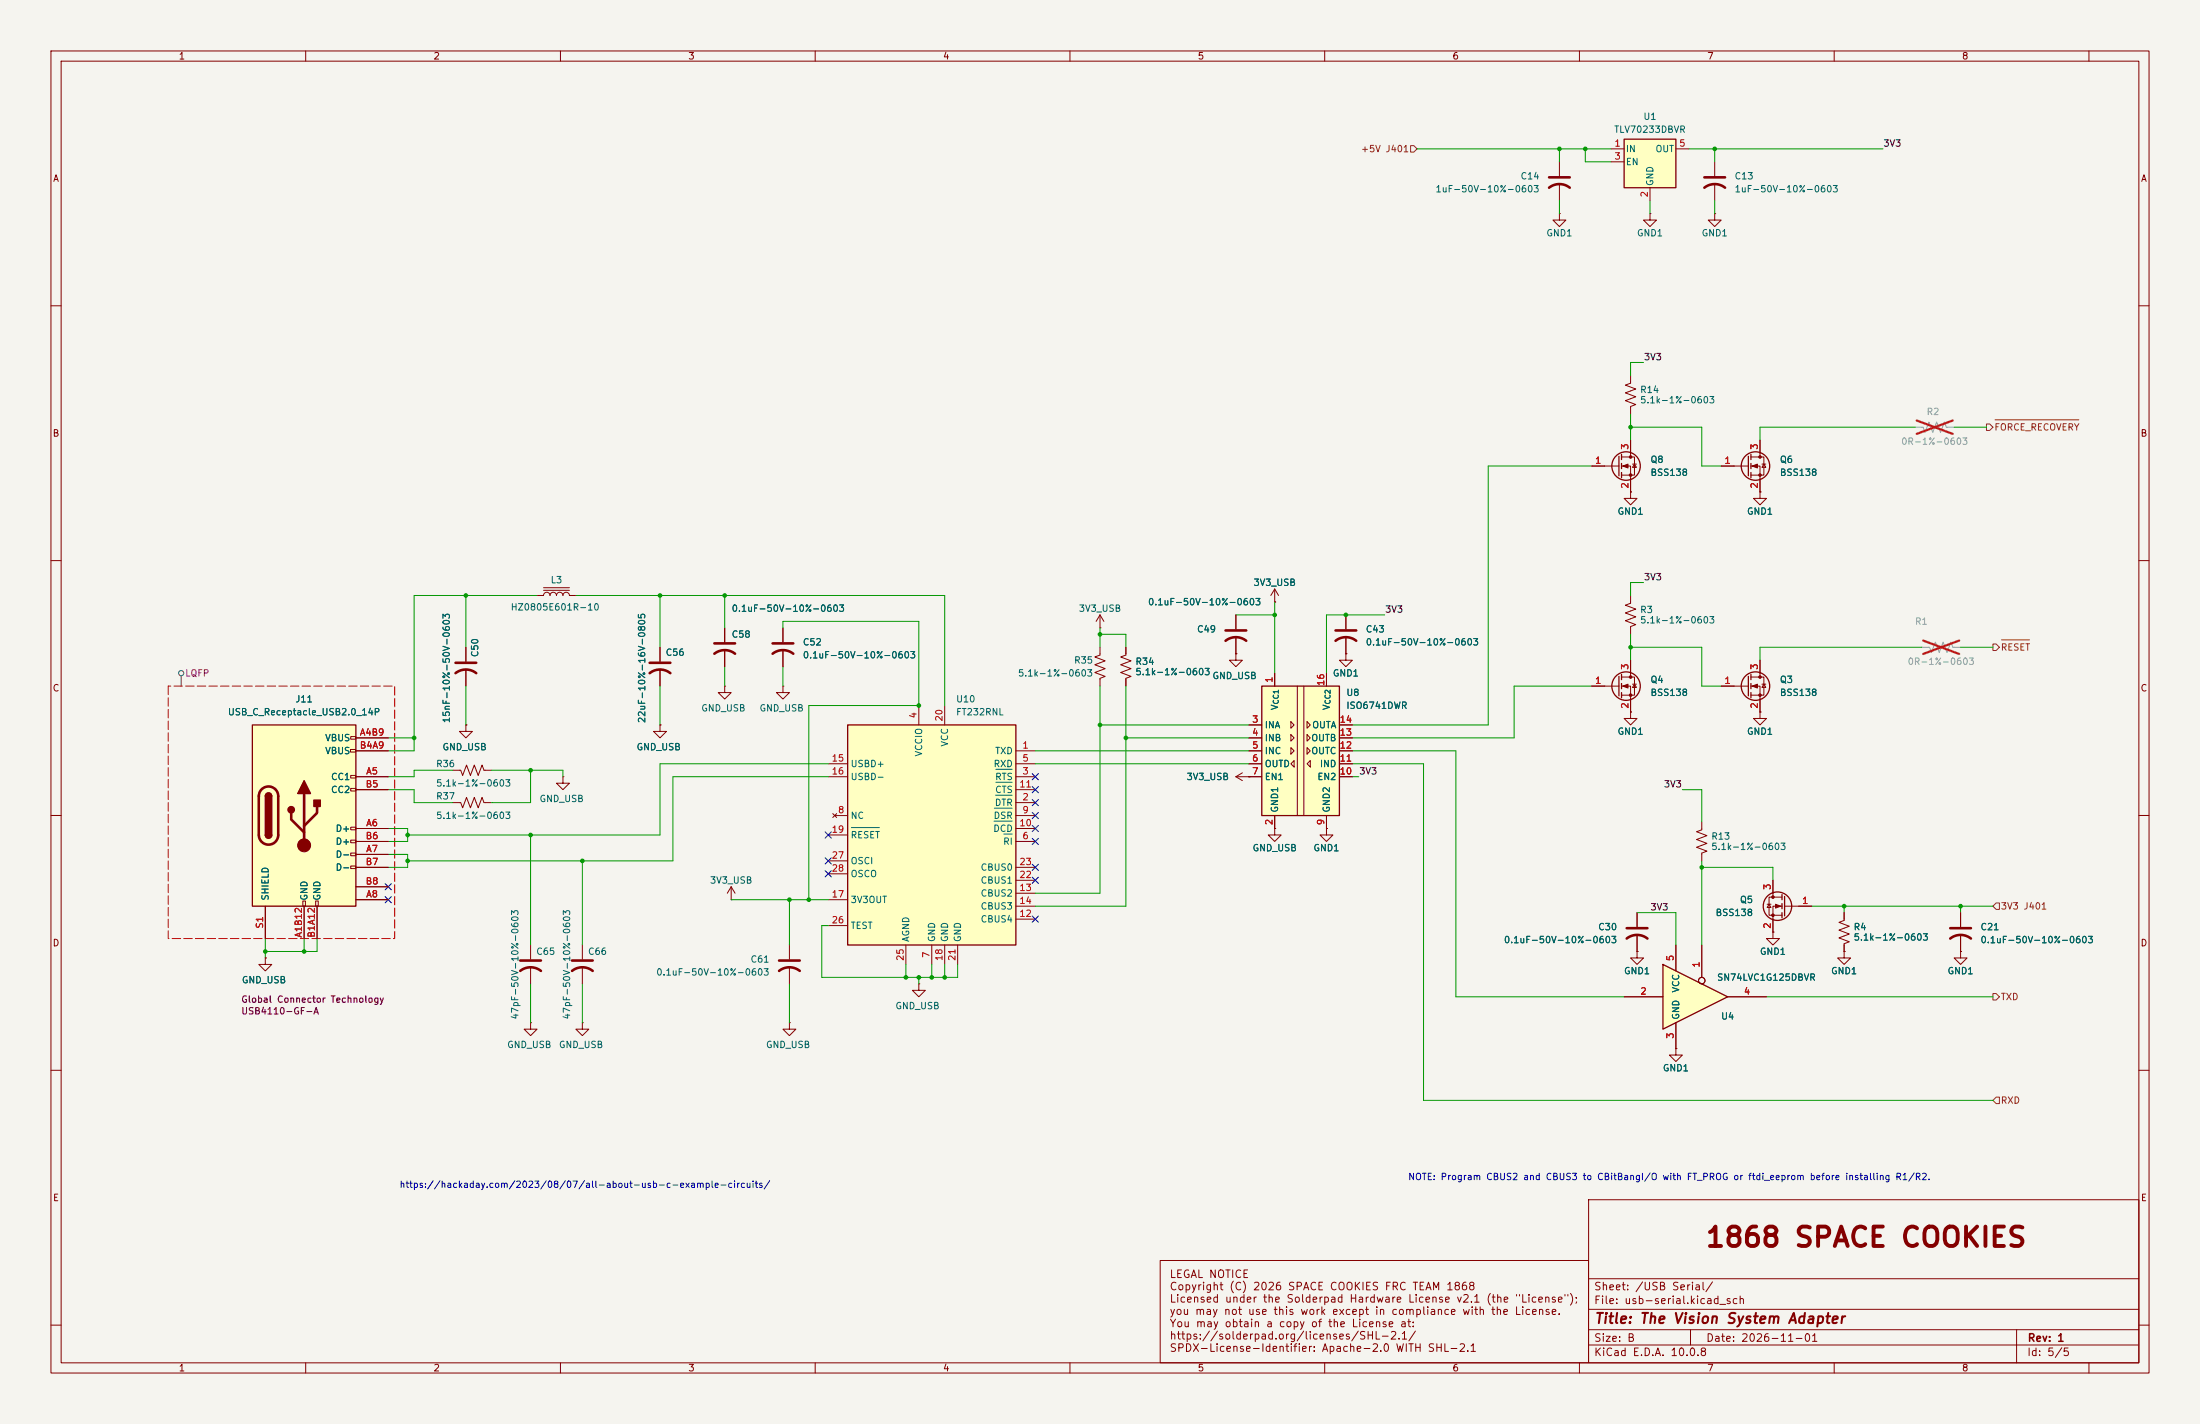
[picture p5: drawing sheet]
<svg xmlns="http://www.w3.org/2000/svg" width="432mm" height="279mm" viewBox="0 0 432 279" stroke-linecap="round" stroke-linejoin="round" font-family="sans-serif">
<path d="M0 0h431.8v279.4h-431.8z" fill="#f5f4ef" stroke="#f5f4ef" stroke-width=".2"/>
<g fill="none" stroke="#840000" stroke-width=".2">
<path d="M10 10h411.8v259.4h-411.8zM12 12h407.8v255.4h-407.8zM60 10v2M110 10v2M160 10v2M210 10v2M260 10v2M310 10v2M360 10v2M410 10v2M10 60h2M419.8 60h2"/>
<path d="M10 110h2M419.8 110h2M91.4 127v2.8M91.4 131.3v3.3M215.9 123.2h.1M215.9 127v1.5l-1 .4 2 .8-2 .7 2 .8-2 .8 2 .7-1 .4v1.5M215.9 120.7l-.8 1.2M215.9 120.7l.8 1.2M215.9 120.7v2.5M10 160h2M88.9 151.1h1.5l.4 1 .8-2 .7 2 .8-2 .8 2 .7-2 .4 1h1.5M91.4 142.2v1.3h1.3l-1.3 1.3-1.2-1.3h1.2"/>
<path d="M91.4 142.2h.1M419.8 160h2M250.2 162.6v1.2h1.3l-1.3 1.3-1.3-1.3h1.3M250.2 162.6h.1M260.3 162.6v1.2h-1.2l1.2 1.3 1.3-1.3h-1.3M260.3 162.6h.1M10 210h2M419.8 210h2M311.8 235.4h108v32h-108zM10 260h2M227.7 247.3h84.1v20.1h-84.1zM311.8 256.9h108"/>
<path d="M311.8 250.9h108M419.8 260h2M60 267.4v2M110 267.4v2M160 267.4v2M210 267.4v2M260 267.4v2M310 267.4v2M311.8 263.9h108M311.8 260.9h108M331.8 260.9v3M360 267.4v2"/>
<path d="M395.8 260.9v6.5M410 267.4v2"/>
</g>
<path d="M89.4 132.1a3.3 3.3 0 0 1 4.1 0M89.4 130h4.1" fill="none" stroke="#840000" stroke-width=".51"/>
<path d="M247.6 134.6h15.3v25.4h-15.3z" fill="#ffffc2"/>
<path d="M247.6 134.6h15.3v25.4h-15.3z" fill="none" stroke="#840000" stroke-width=".25"/>
<g fill="none" stroke="#840000" stroke-width=".2">
<path d="M129.5 127v2.8M129.5 131.3v3.3M221 127v1.5l-1 .4 2 .8-2 .7 2 .8-2 .8 2 .7-1 .4v1.5M250.2 132.1v2.5M254.6 134.6v25.4M255.9 134.6v25.4M260.3 132.1v2.5M264.2 128.3v1.2h-1.3l1.3 1.3 1.2-1.3h-1.2M264.2 128.3h.1M264.2 120.7v2.7M264.2 125v3.3M129.5 142.2v1.3h1.3l-1.3 1.3-1.2-1.3h1.2"/>
<path d="M129.5 142.2h.1M245.1 142.2h2.5M245.1 144.8h2.5M245.1 147.3h2.5M245.1 149.9h2.5M245.1 152.4h2.5M253.4 141.6l.6 .6-.6 .7zM253.4 144.1l.6 .7-.6 .6zM253.4 146.7l.6 .6-.6 .7zM253.4 149.9l.6-.7v1.3zM256.5 141.6l.7 .6-.7 .7zM256.5 144.1l.7 .7-.7 .6z"/>
<path d="M256.5 146.7l.7 .6-.7 .7zM256.5 149.9l.7-.7v1.3zM262.9 142.2h2.5M262.9 144.8h2.5M262.9 147.3h2.5M262.9 149.9h2.5M262.9 152.4h2.5M250.2 160v2.6M260.3 160v2.6M361.9 179.1v1.5l-1 .4 2.1 .7-2.1 .8 2.1 .8-2.1 .7 2.1 .8-1.1 .4v1.5M384.8 179.1v2.8M52.1 188v1.2h1.2l-1.2 1.3-1.3-1.3h1.3"/>
<path d="M52.1 188h.1M180.3 193v1.3h1.3l-1.3 1.3-1.2-1.3h1.2M180.3 193h.1M384.8 183.4v3.3"/>
</g>
<path d="M127.5 132.1a3.3 3.3 0 0 1 4.1 0M127.5 130h4.1M262.1 125.7a3.3 3.3 0 0 1 4.1 0M262.1 123.7h4.1M382.8 184.2a3.3 3.3 0 0 1 4 0M382.8 182.1h4" fill="none" stroke="#840000" stroke-width=".51"/>
<path d="M49.5 142.2h20.3v35.6h-20.3z" fill="#ffffc2"/>
<g fill="none" stroke="#840000" stroke-width=".2">
<path d="M306.1 31.8v2.7M306.1 36.1v3.3M336.5 31.8v2.7M336.5 36.1v3.3M306.1 41.9v1.3h-1.3l1.3 1.3 1.2-1.3h-1.2M306.1 41.9h.1M323.8 41.9v1.3h-1.2l1.2 1.3 1.3-1.3h-1.3M323.8 41.9h.1M336.5 41.9v1.3h-1.2l1.2 1.3 1.3-1.3h-1.3M336.5 41.9h.1M320 73.7v1.5l-1 .4 2.1 .7-2.1 .8 2.1 .8-2.1 .7 2.1 .8-1.1 .4v1.5M320 96.5v1.3h1.3l-1.3 1.3-1.2-1.3h1.2"/>
<path d="M320 96.5h.1M142.2 134.6v1.3h1.3l-1.3 1.3-1.2-1.3h1.2M142.2 134.6h.1M142.2 123.2v2.8M142.2 127.5v3.3M153.7 134.6v1.3h1.2l-1.2 1.3-1.3-1.3h1.3M153.7 134.6h.1M153.7 123.2v2.8M153.7 127.5v3.3M345.4 139.7v1.3h1.3l-1.3 1.2-1.2-1.2h1.2M345.4 139.7h.1M68.8 147.1h1v.5h-1z"/>
<path d="M68.8 144.5h1v.5h-1zM68.8 154.7h1v.5h-1zM68.8 152.1h1v.6h-1zM69.8 144.8h6.4M69.8 152.4h6.4M69.8 147.3h6.4M69.8 154.9h6.4M242.6 152.4h2.5M242.6 152.4l1.2 .8M243.8 151.6l-1.2 .8M245.1 152.4h.1M52.1 177.8v6.4"/>
<path d="M59.4 176.8h.5v1h-.5zM59.7 177.8v6.4M62 176.8h.5v1h-.5zM62.2 177.8v6.4M68.8 167.4h1v.5h-1zM68.8 169.9h1v.5h-1zM68.8 162.3h1v.5h-1zM68.8 164.8h1v.6h-1zM69.8 162.6h6.4M69.8 167.6h6.4M69.8 176.5h6.4M69.8 165.1h6.4"/>
<path d="M69.8 170.2h6.4M69.8 174h6.4M143.5 176.5h.1M143.5 174l-.8 1.3M143.5 174l.8 1.3M143.5 174v2.5"/>
</g>
<path d="M49.5 142.2h20.3v35.6h-20.3zM52.1 156.2a.63 .63 0 0 1 .6-.6 .63 .63 0 0 1 .6 .6M52.1 163.8a.64 .64 0 0 0 .6 .7 .64 .64 0 0 0 .6-.7" fill="none" stroke="#840000" stroke-width=".25"/>
<path d="M304 36.8a3.3 3.3 0 0 1 4.1 0M304 34.8h4.1M334.5 36.8a3.3 3.3 0 0 1 4.1 0M334.5 34.8h4.1M140.2 128.3a3.3 3.3 0 0 1 4.1 0M140.2 126.2h4.1M151.6 128.3a3.3 3.3 0 0 1 4.1 0M151.6 126.2h4.1M51.4 154.9a1.9 1.9 0 0 1 2-.4 1.9 1.9 0 0 1 1.2 1.7v7.6a1.91 1.91 0 0 1-1.9 1.9 1.91 1.91 0 0 1-1.9-1.9v-7.7l.2-.7zM57.1 159.5v1.3l2.6 2.5M59.7 155.7v10.2M62.2 158.2v1.3l-2.5 2.6" fill="none" stroke="#840000" stroke-width=".51"/>
<g fill="#840000" stroke="#840000" stroke-width=".25">
<path d="M52.1 156.2h1.2v7.6h-1.2z"/>
<path d="M52.3 155.8a.64 .64 0 0 1 .6-.2 .64 .64 0 0 1 .4 .6h-1.2z"/>
<path d="M52.1 163.8l1.2 .1a.63 .63 0 0 1-.6 .6 .63 .63 0 0 1-.6-.7z"/>
<path d="M59.7 153.2l1.3 2.5h-2.6z"/>
<path d="M61.6 157h1.3v1.2h-1.3z"/>
<circle cx="57.1" cy="158.9" r=".63"/>
</g>
<circle cx="59.7" cy="165.9" r="1.27" fill="#840000" stroke="#840000" stroke-width=".2"/>
<path d="M318.8 27.3h10.1v9.5h-10.1z" fill="#ffffc2"/>
<path d="M318.8 27.3h10.1v9.5h-10.1z" fill="none" stroke="#840000" stroke-width=".25"/>
<g fill="none" stroke="#840000" stroke-width=".2">
<path d="M316.2 29.2h2.6M316.2 31.8h2.6M323.8 36.8v2.6M328.9 29.2h2.6M105.4 116.8h1.3a.63 .63 0 0 1 .6-.6 .63 .63 0 0 1 .6 .6h.1a.63 .63 0 0 1 .6-.6 .63 .63 0 0 1 .6 .6 .63 .63 0 0 1 .7-.6 .63 .63 0 0 1 .6 .6 .63 .63 0 0 1 .6-.6 .63 .63 0 0 1 .7 .6h1.2M106.7 115.8h5.1M106.7 115.3h5.1M250.2 118.1h.1M250.2 115.6l-.8 1.2M250.2 115.6l.8 1.2M250.2 115.6v2.5M242.6 128.3v1.2h1.2l-1.2 1.3-1.3-1.3h1.3"/>
<path d="M242.6 128.3h.1M242.6 120.7v2.7M242.6 125v3.3"/>
</g>
<path d="M240.5 125.7a3.3 3.3 0 0 1 4.1 0M240.5 123.7h4.1" fill="none" stroke="#840000" stroke-width=".51"/>
<path d="M166.4 142.2h33v43.2h-33z" fill="#ffffc2"/>
<g fill="none" stroke="#840000" stroke-width=".25">
<path d="M317.8 89.5v3.8M318.3 89.2v1M318.3 90.9v1M318.3 92.7v1M343.2 89.5v3.8M343.7 89.2v1M343.7 90.9v1M343.7 92.7v1M317.8 132.7v3.8M318.3 132.3v1.1M318.3 134.1v1M318.3 135.9v1"/>
<path d="M343.2 132.7v3.8M343.7 132.3v1.1M343.7 134.1v1M343.7 135.9v1M166.4 142.2h33v43.2h-33zM349.8 175.5v1M349.8 177.3v1M349.8 179.1v1M350.3 175.9v3.8"/>
<circle cx="319.2" cy="91.4" r="2.79"/>
<circle cx="344.6" cy="91.4" r="2.79"/>
<circle cx="319.2" cy="134.6" r="2.79"/>
<circle cx="344.6" cy="134.6" r="2.79"/>
<circle cx="348.9" cy="177.8" r="2.79"/>
</g>
<g fill="none" stroke="#840000" stroke-width=".2">
<path d="M312.4 91.4h5.4M318.3 89.7h2.5v3.5h-2.5M318.3 91.4h1.7v5.1M320 86.4v3.3M320.4 91.1h.8M320.8 91.1l.4 .6h-.8zM337.8 91.4h5.4M343.7 89.7h2.5v3.5h-2.5M343.7 91.4h1.7v5.1M345.4 96.5v1.3h1.3l-1.3 1.3-1.2-1.3h1.2M345.4 96.5h.1M345.4 86.4v3.3"/>
<path d="M345.8 91.1h.8M346.2 91.1l.4 .6h-.8zM320 116.8v1.6l-1 .3 2.1 .8-2.1 .8 2.1 .7-2.1 .8 2.1 .8-1.1 .3v1.6M180.3 138.4v3.8M185.4 138.4v3.8M312.4 134.6h5.4M318.3 132.8h2.5v3.6h-2.5M318.3 134.6h1.7v5.1M320 139.7v1.3h1.3l-1.3 1.2-1.2-1.2h1.2M320 139.7h.1M320 129.5v3.3M320.4 134.2h.8"/>
<path d="M320.8 134.2l.4 .7h-.8zM337.8 134.6h5.4M343.7 132.8h2.5v3.6h-2.5M343.7 134.6h1.7v5.1M345.4 129.5v3.3M345.8 134.2h.8M346.2 134.2l.4 .7h-.8zM88.9 157.5h1.5l.4 1 .8-2 .7 2 .8-2 .8 2 .7-2 .4 1h1.5M110.5 152.4v1.3h1.3l-1.3 1.2-1.3-1.2h1.3M110.5 152.4h.1M162.6 152.4h3.8M162.6 149.9h3.8"/>
<path d="M163.4 159.6l.8 .8M164.2 159.6l-.8 .8M199.4 147.3h3.8M199.4 157.5h3.8M199.4 152.4h3.8M199.4 149.9h3.8M199.4 154.9h3.8M162.6 176.5h3.8M162.6 163.8h3.8M162.6 168.9h3.8M162.6 171.5h3.8M163.8 160h2.6"/>
<path d="M199.4 160h3.8M199.4 165.1h3.8M199.4 162.6h3.8M199.4 175.3h3.8M199.4 177.8h3.8M199.4 172.7h3.8M199.4 170.2h3.8M321.3 179.1v2.8M334 161.3v1.5l-1 .4 2 .8-2 .7 2 .8-2 .7 2 .8-1 .4v1.5M346.8 177.4h.8M347.2 177.4l.4 .7h-.8zM348 172.7v3.3"/>
<path d="M349.8 176h-2.6v3.6h2.6M349.8 177.8h-1.8v5.1M350.3 177.8h5.3M104.1 185.4v2.8M104.1 189.7v3.3M114.3 185.4v2.8M114.3 189.7v3.3M154.9 185.4v2.8M154.9 189.7v3.3M162.6 181.6h3.8M177.8 185.4v3.8M182.9 185.4v3.8"/>
<path d="M185.4 185.4v3.8M188 185.4v3.8M199.4 180.3h3.8M321.3 186.7v1.3h1.3l-1.3 1.2-1.3-1.2h1.3M321.3 186.7h.1M321.3 183.4v3.3M348 182.9v1.3h1.2l-1.2 1.2-1.3-1.2h1.3M348 182.9h.1M104.1 200.7v1.2h1.3l-1.3 1.3-1.2-1.3h1.2M104.1 200.7h.1M114.3 200.7v1.2h1.3l-1.3 1.3-1.3-1.3h1.3M114.3 200.7h.1"/>
<path d="M154.9 200.7v1.2h1.3l-1.3 1.3-1.2-1.3h1.2M154.9 200.7h.1M328.9 205.7v1.3h1.3l-1.3 1.3-1.2-1.3h1.2M328.9 205.7h.1"/>
</g>
<path d="M195.2 158.6h3.5M195.4 156h3.3M195.5 151h3.2M195.5 153.5h3.2M167.1 162.4h5.5M195.1 161.1h3.6M197 163.7h1.7" fill="none" stroke="#006464" stroke-width=".2"/>
<g fill="#840000" stroke="#840000" stroke-width=".2">
<path d="M343.9 134.6l1-.4v.8z"/>
<path d="M343.9 91.4l1-.3v.7z"/>
<path d="M348.5 177.4l1 .4-1 .4z"/>
<path d="M318.5 91.4l1-.3v.7z"/>
<path d="M318.5 134.6l1-.4v.8z"/>
<circle cx="345.4" cy="132.8" r=".25"/>
<circle cx="345.4" cy="136.4" r=".25"/>
<circle cx="345.4" cy="89.7" r=".25"/>
<circle cx="345.4" cy="93.2" r=".25"/>
<circle cx="348" cy="176" r=".25"/>
<circle cx="348" cy="179.6" r=".25"/>
<circle cx="320" cy="89.7" r=".25"/>
<circle cx="320" cy="93.2" r=".25"/>
<circle cx="320" cy="132.8" r=".25"/>
<circle cx="320" cy="136.4" r=".25"/>
</g>
<path d="M102.1 190.5a3.3 3.3 0 0 1 4.1 0M102.1 188.5h4.1M112.3 190.5a3.3 3.3 0 0 1 4 0M112.3 188.5h4M152.9 190.5a3.3 3.3 0 0 1 4.1 0M152.9 188.5h4.1M319.3 184.2a3.3 3.3 0 0 1 4 0M319.3 182.1h4" fill="none" stroke="#840000" stroke-width=".51"/>
<path d="M375.9 83.8h1.5l.4 1 .8-2 .7 2 .8-2 .8 2 .7-2 .4 1h1.5M377.2 127h1.5l.4 1 .8-2 .7 2 .8-2 .7 2 .8-2 .4 1h1.5" fill="none" stroke="#9c9b98" stroke-width=".2"/>
<path d="M376.2 82.5l7.1 2.6M383.3 82.5l-7.1 2.6M377.5 125.7l7 2.6M384.5 125.7l-7 2.6" fill="none" stroke="#e12e31" stroke-width=".46"/>
<path d="M326.4 189.2l12.7 6.4-12.7 6.3z" fill="#ffffc2"/>
<path d="M326.4 189.2l12.7 6.4-12.7 6.3z" fill="none" stroke="#840000" stroke-width=".25"/>
<g fill="none" stroke="#840000" stroke-width=".2">
<path d="M312.4 91.4h2.6M320 96.5h.1M320 86.4v2.5M320 94v2.5M337.8 91.4h2.6M345.4 96.5h.1M345.4 86.4v2.5M345.4 94v2.5M250.2 118.1h.1M91.4 127v2.8M91.4 131.3v3.3M129.5 127v2.8"/>
<path d="M129.5 131.3v3.3M142.2 123.2v2.8M142.2 127.5v3.3M153.7 123.2v2.8M153.7 127.5v3.3M221 127v1.3M221 133.4v1.2M242.6 128.3h.1M242.6 120.7v2.7M242.6 125v3.3M250.2 132.1v2.5M260.3 132.1v2.5"/>
<path d="M264.2 128.3h.1M264.2 120.7v2.7M264.2 125v3.3M312.4 134.6h2.6M320 139.7h.1M320 129.5v2.6M320 137.2v2.5M337.8 134.6h2.6M345.4 139.7h.1M345.4 129.5v2.6M345.4 137.2v2.5M69.8 144.8h6.4"/>
<path d="M69.8 152.4h6.4M69.8 147.3h6.4M69.8 154.9h6.4M91.4 142.2h.1M129.5 142.2h.1M245.1 152.4h.1M245.1 144.8h2.5M245.1 152.4h2.5M245.1 147.3h2.5M245.1 142.2h2.5M245.1 149.9h2.5M262.9 144.8h2.5"/>
<path d="M262.9 152.4h2.5M262.9 147.3h2.5M262.9 142.2h2.5M262.9 149.9h2.5M52.1 177.8v6.4M59.7 177.8v6.4M62.2 177.8v6.4M69.8 162.6h6.4M69.8 167.6h6.4M69.8 176.5h6.4M69.8 165.1h6.4M69.8 170.2h6.4"/>
<path d="M69.8 174h6.4M250.2 162.6h.1M250.2 160v2.6M260.3 162.6h.1M260.3 160v2.6M321.3 179.1v2.8M348 172.7v2.6M353.1 177.8h2.5M361.9 179.1v1.2M384.8 179.1v2.8M52.1 188h.1M318.8 195.6h7.6"/>
<path d="M321.3 186.7h.1M321.3 183.4v3.3M328.9 185.4v5.1M334 185.4v6.4M339.1 195.6h7.6M348 182.9h.1M348 180.3v2.6M361.9 186.7v1.3h1.3l-1.3 1.2-1.2-1.2h1.2M361.9 186.7h.1M361.9 185.4v1.3M384.8 186.7v1.3h1.3l-1.3 1.2-1.3-1.2h1.3M384.8 186.7h.1"/>
<path d="M384.8 183.4v3.3M328.9 205.7h.1M328.9 200.7v5"/>
<circle cx="334" cy="192.4" r=".63"/>
</g>
<g fill="none" stroke="#484848" stroke-width=".2">
<path d="M35.6 132.6v2"/>
<circle cx="35.6" cy="132.1" r=".51"/>
</g>
<path d="M33 134.6v49.6h44.5v-49.6h-44.5" fill="none" stroke="#f00" stroke-width=".2" stroke-dasharray="1.7 .6"/>
<path d="M276.9 28.6h.6l.6 .6-.6 .6h-.6zM389.9 83.2h.6l.7 .6-.7 .7h-.6zM391.6 82.4h16.4M391.2 126.4h.6l.6 .6-.6 .6h-.6zM392.8 125.6h5.5M391.8 177.2h.6v1.2h-.6l-.6-.6zM391.2 194.9h.6l.6 .7-.6 .6h-.6zM391.2 215.9l.6-.6h.6v1.2h-.6z" fill="none" stroke="#725600" stroke-width=".2"/>
<g fill="none" stroke="#009600" stroke-width=".2">
<path d="M278.1 29.2h38.1M306.1 29.2v2.6M306.1 39.4v2.5M311.1 29.2v2.6h5.1M323.8 39.4v2.5M331.5 29.2h38.1M336.5 29.2v2.6M336.5 39.4v2.5M322.6 71.1h-2.6v2.6M312.4 91.4h-20.3v50.8h-26.7M320 81.3v5.1M320 83.8h14v7.6h3.8"/>
<path d="M375.9 83.8h-30.5v2.6M383.5 83.8h6.4M91.4 116.8v10.2M105.4 116.8h-24.1v30.5h-5.1M113 116.8h72.4v21.6M129.5 116.8v10.2M142.2 116.8v6.4M250.2 118.1v14M322.6 114.3h-2.6v2.5M91.4 134.6v7.6M129.5 134.6v7.6M142.2 130.8v3.8"/>
<path d="M153.7 123.2v-1.3h26.6v16.5h-21.6v38.1M153.7 130.8v3.8M215.9 124.5h5.1v2.5M215.9 123.2v3.8M215.9 134.6v40.7h-12.7M221 134.6v43.2h-17.8M242.6 120.7h7.6M271.8 120.7h-11.5v11.4M312.4 134.6h-15.2v10.2h-31.8M320 124.5v5M320 127h14v7.6h3.8M377.2 127h-31.8v2.5"/>
<path d="M384.8 127h6.4M76.2 144.8h5.1M76.2 154.9h5.1v2.6h7.6M88.9 151.1h-7.6v1.3h-5.1M96.5 151.1h14v1.3M104.1 151.1v6.4h-7.6M162.6 149.9h-33.1v13.9h-49.5M162.6 152.4h-30.5v16.5h-52.1M203.2 147.3h41.9M203.2 149.9h41.9M215.9 142.2h29.2M221 144.8h24.1"/>
<path d="M265.4 147.3h20.3v48.3h33.1M265.4 149.9h14v66h111.8M265.4 152.4h1.3M330.2 154.9h3.8v6.4M76.2 167.6h3.8v2.6h-3.8M76.2 162.6h3.8v2.5h-3.8M104.1 163.8v21.6M114.3 168.9v16.5M143.5 176.5h19.1M154.9 176.5v8.9M321.3 179.1h7.6v6.3M334 168.9v16.5"/>
<path d="M334 170.2h14v2.5M355.6 177.8h35.6M361.9 177.8v1.3M384.8 177.8v1.3M52.1 184.2v3.8M59.7 184.2v2.5M62.2 184.2v2.5h-10.1M104.1 193v7.7M114.3 193v7.7M154.9 193v7.7M162.6 181.6h-1.3v10.2h26.7v-2.6M177.8 189.2v2.6"/>
<path d="M180.3 191.8v1.2M182.9 189.2v2.6M185.4 189.2v2.6M346.7 195.6h44.5"/>
</g>
<g fill="none" stroke="#000084" stroke-width=".2">
<path d="M202.6 159.4l1.2 1.2M202.6 154.3l1.2 1.2M202.6 151.8l1.2 1.2M202.6 156.9l1.2 1.2M203.8 159.4l-1.2 1.2M203.8 154.3l-1.2 1.2M203.8 151.8l-1.2 1.2M203.8 156.9l-1.2 1.2M75.6 173.4l1.2 1.2M75.6 175.9l1.2 1.2M76.8 173.4l-1.2 1.2M76.8 175.9l-1.2 1.2"/>
<path d="M162 163.2l1.2 1.2M162 168.3l1.2 1.2M162 170.8l1.2 1.3M163.2 163.2l-1.2 1.2M163.2 168.3l-1.2 1.2M163.2 170.8l-1.2 1.3M202.6 162l1.2 1.2M202.6 172.1l1.2 1.2M202.6 179.7l1.2 1.2M202.6 164.5l1.2 1.2M202.6 169.6l1.2 1.2M203.8 162l-1.2 1.2"/>
<path d="M203.8 172.1l-1.2 1.2M203.8 179.7l-1.2 1.2M203.8 164.5l-1.2 1.2M203.8 169.6l-1.2 1.2"/>
</g>
<g fill="#009600">
<circle cx="59.7" cy="186.7" r=".46"/>
<circle cx="52.1" cy="186.7" r=".46"/>
<circle cx="104.1" cy="151.1" r=".46"/>
<circle cx="80" cy="163.8" r=".46"/>
<circle cx="80" cy="168.9" r=".46"/>
<circle cx="104.1" cy="163.8" r=".46"/>
<circle cx="114.3" cy="168.9" r=".46"/>
<circle cx="180.3" cy="191.8" r=".46"/>
<circle cx="182.9" cy="191.8" r=".46"/>
<circle cx="185.4" cy="191.8" r=".46"/>
<circle cx="158.7" cy="176.5" r=".46"/>
<circle cx="142.2" cy="116.8" r=".46"/>
<circle cx="129.5" cy="116.8" r=".46"/>
<circle cx="180.3" cy="138.4" r=".46"/>
<circle cx="177.8" cy="191.8" r=".46"/>
<circle cx="154.9" cy="176.5" r=".46"/>
<circle cx="81.3" cy="144.8" r=".46"/>
<circle cx="91.4" cy="116.8" r=".46"/>
<circle cx="334" cy="170.2" r=".46"/>
<circle cx="361.9" cy="177.8" r=".46"/>
<circle cx="384.8" cy="177.8" r=".46"/>
<circle cx="311.1" cy="29.2" r=".46"/>
<circle cx="306.1" cy="29.2" r=".46"/>
<circle cx="336.5" cy="29.2" r=".46"/>
<circle cx="215.9" cy="142.2" r=".46"/>
<circle cx="221" cy="144.8" r=".46"/>
<circle cx="250.2" cy="120.7" r=".46"/>
<circle cx="215.9" cy="124.5" r=".46"/>
<circle cx="264.2" cy="120.7" r=".46"/>
<circle cx="320" cy="83.8" r=".46"/>
<circle cx="320" cy="127" r=".46"/>
</g>
<text font-size="3.8" fill="#840000" x="334.5" y="245.6">1868 SPACE COOKIES</text>
<text font-size="2" fill="#840000" x="312.8" y="260.2">Title: The Vision System Adapter</text>
<g font-size="1.5" fill="#840000">
<text x="229.4" y="251.1">LEGAL NOTICE</text>
<text x="229.4" y="253.5">Copyright (C) 2026 SPACE COOKIES FRC TEAM 1868</text>
<text x="229.4" y="256">Licensed under the Solderpad Hardware License v2.1 (the &quot;License&quot;);</text>
<text x="312.8" y="256.2">File: usb-serial.kicad_sch</text>
<text x="312.8" y="253.5">Sheet: /USB Serial/</text>
<text x="229.4" y="258.4">you may not use this work except in compliance with the License.</text>
<text x="229.4" y="260.8">You may obtain a copy of the License at:</text>
<text x="229.4" y="263.2">https://solderpad.org/licenses/SHL-2.1/</text>
<text x="312.8" y="263.6">Size: B</text>
<text x="334.8" y="263.6">Date: 2026-11-01</text>
<text x="397.8" y="263.6">Rev: 1</text>
<text x="229.4" y="265.6">SPDX-License-Identifier: Apache-2.0 WITH SHL-2.1</text>
<text x="312.8" y="266.4">KiCad E.D.A. 10.0.8</text>
<text x="397.8" y="266.4">Id: 5/5</text>
</g>
<g font-size="1.3" fill="#840000">
<text x="35" y="12">1</text>
<text x="85" y="12">2</text>
<text x="135" y="12">3</text>
<text x="185" y="12">4</text>
<text x="235" y="12">5</text>
<text x="285" y="12">6</text>
<text x="335" y="12">7</text>
<text x="385" y="12">8</text>
<text x="10.3" y="36">A</text>
<text x="420.1" y="36">A</text>
<text x="10.2" y="86">B</text>
<text x="420" y="86">B</text>
<text x="10.2" y="136">C</text>
<text x="420" y="136">C</text>
<text x="10.2" y="186">D</text>
<text x="420" y="186">D</text>
<text x="10.3" y="236">E</text>
<text x="420.1" y="236">E</text>
<text x="35" y="269.4">1</text>
<text x="85" y="269.4">2</text>
<text x="135" y="269.4">3</text>
<text x="185" y="269.4">4</text>
<text x="235" y="269.4">5</text>
<text x="285" y="269.4">6</text>
<text x="335" y="269.4">7</text>
<text x="385" y="269.4">8</text>
</g>
<g font-size="1.3" fill="#006464">
<text x="322.5" y="23.8">U1</text>
<text x="316.7" y="26.4">TLV70233DBVR</text>
<text x="298.3" y="35.5">C14</text>
<text x="319" y="30.2">IN</text>
<text x="319" y="32.7">EN</text>
<text x="324.8" y="30.2">OUT</text>
<text x="340.3" y="35.5">C13</text>
<text x="281.6" y="38">1uF-50V-10%-0603</text>
<text x="324.8" y="36.6" transform="rotate(-90 324.8 36.6)">GND</text>
<text x="340.3" y="38">1uF-50V-10%-0603</text>
<text x="303.4" y="46.7">GND1</text>
<text x="321.2" y="46.7">GND1</text>
<text x="333.9" y="46.7">GND1</text>
<text x="321.8" y="77.4">R14</text>
<text x="321.8" y="79.4">5.1k-1%-0603</text>
<text x="323.8" y="91.1">Q8</text>
<text x="323.8" y="93.7">BSS138</text>
<text x="349.2" y="91.1">Q6</text>
<text x="349.2" y="93.7">BSS138</text>
<text x="317.4" y="101.3">GND1</text>
<text x="342.8" y="101.3">GND1</text>
<text x="108" y="114.8">L3</text>
<text x="225.2" y="119.1">0.1uF-50V-10%-0603</text>
<text x="245.9" y="115.3">3V3_USB</text>
<text x="100.1" y="120.1">HZ0805E601R-10</text>
<text x="143.5" y="125.4">C58</text>
<text x="143.5" y="120.3">0.1uF-50V-10%-0603</text>
<text x="211.6" y="120.3">3V3_USB</text>
<text x="234.8" y="124.4">C49</text>
<text x="268" y="124.4">C43</text>
<text x="321.8" y="120.6">R3</text>
<text x="321.8" y="122.6">5.1k-1%-0603</text>
<text x="94.2" y="129" transform="rotate(-90 94.2 129)">C50</text>
<text x="130.5" y="129">C56</text>
<text x="157.5" y="126.9">C52</text>
<text x="157.5" y="129.5">0.1uF-50V-10%-0603</text>
<text x="210.7" y="130.5">R35</text>
<text x="222.7" y="130.8">R34</text>
<text x="268" y="126.9">0.1uF-50V-10%-0603</text>
<text x="199.7" y="133">5.1k-1%-0603</text>
<text x="222.7" y="132.8">5.1k-1%-0603</text>
<text x="237.9" y="133.6">GND_USB</text>
<text x="261.5" y="133">GND1</text>
<text x="264.1" y="136.9">U8</text>
<text x="323.8" y="134.3">Q4</text>
<text x="323.8" y="136.9">BSS138</text>
<text x="349.2" y="134.3">Q3</text>
<text x="349.2" y="136.9">BSS138</text>
<text x="44.6" y="140.7">USB_C_Receptacle_USB2.0_14P</text>
<text x="57.9" y="138.1">J11</text>
<text x="88.6" y="142" transform="rotate(-90 88.6 142)">15nF-10%-50V-0603</text>
<text x="126.9" y="142" transform="rotate(-90 126.9 142)">22uF-10%-16V-0805</text>
<text x="137.5" y="139.9">GND_USB</text>
<text x="149" y="139.9">GND_USB</text>
<text x="187.5" y="138.1">U10</text>
<text x="187.5" y="140.7">FT232RNL</text>
<text x="248.1" y="143.2">INA</text>
<text x="251.2" y="139.4" transform="rotate(-90 251.2 139.4)">V</text>
<text x="257.4" y="143.2">OUTA</text>
<text x="261.3" y="139.4" transform="rotate(-90 261.3 139.4)">V</text>
<text x="264.1" y="139.4">ISO6741DWR</text>
<text x="63.7" y="145.7">VBUS</text>
<text x="63.7" y="148.3">VBUS</text>
<text x="86.7" y="147.5">GND_USB</text>
<text x="124.8" y="147.5">GND_USB</text>
<text x="181.3" y="148.5" transform="rotate(-90 181.3 148.5)">VCCIO</text>
<text x="186.4" y="146.6" transform="rotate(-90 186.4 146.6)">VCC</text>
<text x="195.2" y="148.3">TXD</text>
<text x="248.1" y="145.7">INB</text>
<text x="248.1" y="148.3">INC</text>
<text x="257.3" y="148.3">OUTC</text>
<text x="257.3" y="145.7">OUTB</text>
<text x="317.4" y="144.5">GND1</text>
<text x="342.8" y="144.5">GND1</text>
<text x="64.9" y="153.4">CC1</text>
<text x="64.9" y="155.9">CC2</text>
<text x="85.5" y="150.8">R36</text>
<text x="85.5" y="154.6">5.1k-1%-0603</text>
<text x="166.9" y="150.8">USBD+</text>
<text x="166.9" y="153.4">USBD-</text>
<text x="194.9" y="150.8">RXD</text>
<text x="195.2" y="153.4">RTS</text>
<text x="195.2" y="155.9">CTS</text>
<text x="232.8" y="153.4">3V3_USB</text>
<text x="248.1" y="150.8">OUTD</text>
<text x="248.1" y="153.4">EN1</text>
<text x="258.5" y="153.4">EN2</text>
<text x="258.9" y="150.8">IND</text>
<text x="85.5" y="157.2">R37</text>
<text x="85.5" y="161">5.1k-1%-0603</text>
<text x="105.8" y="157.7">GND_USB</text>
<text x="166.9" y="161">NC</text>
<text x="194.9" y="161">DSR</text>
<text x="195.1" y="158.4">DTR</text>
<text x="251.2" y="159.5" transform="rotate(-90 251.2 159.5)">GND1</text>
<text x="261.3" y="159.5" transform="rotate(-90 261.3 159.5)">GND2</text>
<text x="65.8" y="163.5">D+</text>
<text x="65.8" y="166.1">D+</text>
<text x="166.9" y="164.8">RESET</text>
<text x="194.8" y="163.5">DCD</text>
<text x="196.8" y="166.1">RI</text>
<text x="245.7" y="167.3">GND_USB</text>
<text x="257.7" y="167.3">GND1</text>
<text x="335.8" y="165">R13</text>
<text x="335.8" y="167.1">5.1k-1%-0603</text>
<text x="65.8" y="168.6">D-</text>
<text x="65.8" y="171.1">D-</text>
<text x="139.2" y="173.7">3V3_USB</text>
<text x="166.9" y="169.9">OSCI</text>
<text x="166.9" y="172.4">OSCO</text>
<text x="192.4" y="173.7">CBUS1</text>
<text x="192.4" y="171.1">CBUS0</text>
<text x="53" y="176.8" transform="rotate(-90 53 176.8)">SHIELD</text>
<text x="60.7" y="176.8" transform="rotate(-90 60.7 176.8)">GND</text>
<text x="63.2" y="176.8" transform="rotate(-90 63.2 176.8)">GND</text>
<text x="166.9" y="177.5">3V3OUT</text>
<text x="192.4" y="176.2">CBUS2</text>
<text x="192.4" y="178.8">CBUS3</text>
<text x="341.4" y="177.5">Q5</text>
<text x="166.9" y="182.6">TEST</text>
<text x="178.8" y="184.9" transform="rotate(-90 178.8 184.9)">AGND</text>
<text x="183.8" y="184.9" transform="rotate(-90 183.8 184.9)">GND</text>
<text x="186.4" y="184.9" transform="rotate(-90 186.4 184.9)">GND</text>
<text x="188.9" y="184.9" transform="rotate(-90 188.9 184.9)">GND</text>
<text x="192.4" y="181.3">CBUS4</text>
<text x="295.1" y="185.4">0.1uF-50V-10%-0603</text>
<text x="313.6" y="182.8">C30</text>
<text x="336.6" y="180">BSS138</text>
<text x="363.7" y="182.8">R4</text>
<text x="363.7" y="184.9">5.1k-1%-0603</text>
<text x="388.6" y="182.8">C21</text>
<text x="388.6" y="185.4">0.1uF-50V-10%-0603</text>
<text x="105.1" y="187.7">C65</text>
<text x="115.3" y="187.7">C66</text>
<text x="128.7" y="191.7">0.1uF-50V-10%-0603</text>
<text x="147.2" y="189.2">C61</text>
<text x="318.6" y="191.5">GND1</text>
<text x="345.3" y="187.7">GND1</text>
<text x="359.3" y="191.5">GND1</text>
<text x="382.1" y="191.5">GND1</text>
<text x="47.4" y="193.2">GND_USB</text>
<text x="329.9" y="194.9" transform="rotate(-90 329.9 194.9)">VCC</text>
<text x="336.9" y="192.7">SN74LVC1G125DBVR</text>
<text x="102.1" y="200.2" transform="rotate(-90 102.1 200.2)">47pF-50V-10%-0603</text>
<text x="112.2" y="200.2" transform="rotate(-90 112.2 200.2)">47pF-50V-10%-0603</text>
<text x="175.6" y="198.3">GND_USB</text>
<text x="329.9" y="200.2" transform="rotate(-90 329.9 200.2)">GND</text>
<text x="337.7" y="200.4">U4</text>
<text x="99.4" y="205.9">GND_USB</text>
<text x="109.6" y="205.9">GND_USB</text>
<text x="150.2" y="205.9">GND_USB</text>
<text x="326.3" y="210.5">GND1</text>
</g>
<g font-size="1.3" fill="#a90000">
<text x="316.8" y="29.1">1</text>
<text x="329.5" y="29.1">5</text>
<text x="316.8" y="31.6">3</text>
<text x="323.7" y="38.8" transform="rotate(-90 323.7 38.8)">2</text>
<text x="319.9" y="88.4" transform="rotate(-90 319.9 88.4)">3</text>
<text x="345.3" y="88.4" transform="rotate(-90 345.3 88.4)">3</text>
<text x="313" y="91.3">1</text>
<text x="319.9" y="96" transform="rotate(-90 319.9 96)">2</text>
<text x="338.4" y="91.3">1</text>
<text x="345.3" y="96" transform="rotate(-90 345.3 96)">2</text>
<text x="319.9" y="131.5" transform="rotate(-90 319.9 131.5)">3</text>
<text x="345.3" y="131.5" transform="rotate(-90 345.3 131.5)">3</text>
<text x="250.1" y="134.1" transform="rotate(-90 250.1 134.1)">1</text>
<text x="260.2" y="134.7" transform="rotate(-90 260.2 134.7)">16</text>
<text x="313" y="134.5">1</text>
<text x="338.4" y="134.5">1</text>
<text x="180.2" y="141.1" transform="rotate(-90 180.2 141.1)">4</text>
<text x="185.3" y="141.7" transform="rotate(-90 185.3 141.7)">20</text>
<text x="245.6" y="142.1">3</text>
<text x="262.8" y="142.1">14</text>
<text x="319.9" y="139.2" transform="rotate(-90 319.9 139.2)">2</text>
<text x="345.3" y="139.2" transform="rotate(-90 345.3 139.2)">2</text>
<text x="70.5" y="144.6">A4B9</text>
<text x="70.5" y="147.2">B4A9</text>
<text x="163.1" y="149.7">15</text>
<text x="200.6" y="147.2">1</text>
<text x="200.6" y="149.7">5</text>
<text x="245.6" y="144.6">4</text>
<text x="245.6" y="147.2">5</text>
<text x="245.6" y="149.7">6</text>
<text x="262.8" y="149.7">11</text>
<text x="262.8" y="147.2">12</text>
<text x="262.8" y="144.6">13</text>
<text x="71.7" y="154.8">B5</text>
<text x="71.7" y="152.3">A5</text>
<text x="163.1" y="152.3">16</text>
<text x="200" y="154.8">11</text>
<text x="200.6" y="152.3">3</text>
<text x="245.6" y="152.3">7</text>
<text x="262.8" y="152.3">10</text>
<text x="164.4" y="159.9">8</text>
<text x="200.6" y="157.3">2</text>
<text x="200.6" y="159.9">9</text>
<text x="71.7" y="165">B6</text>
<text x="71.7" y="162.4">A6</text>
<text x="71.7" y="167.5">A7</text>
<text x="163.1" y="163.7">19</text>
<text x="200" y="162.4">10</text>
<text x="200.6" y="165">6</text>
<text x="250.1" y="162" transform="rotate(-90 250.1 162)">2</text>
<text x="260.2" y="162" transform="rotate(-90 260.2 162)">9</text>
<text x="71.7" y="170">B7</text>
<text x="71.7" y="173.9">B8</text>
<text x="163.1" y="168.8">27</text>
<text x="163.1" y="171.3">28</text>
<text x="200" y="172.6">22</text>
<text x="200" y="170">23</text>
<text x="71.7" y="176.4">A8</text>
<text x="163.1" y="176.4">17</text>
<text x="200" y="175.1">13</text>
<text x="200" y="177.7">14</text>
<text x="347.8" y="174.7" transform="rotate(-90 347.8 174.7)">3</text>
<text x="353.6" y="177.7">1</text>
<text x="51.9" y="182.3" transform="rotate(-90 51.9 182.3)">S1</text>
<text x="59.6" y="184.1" transform="rotate(-90 59.6 184.1)">A1B12</text>
<text x="62.1" y="184.1" transform="rotate(-90 62.1 184.1)">B1A12</text>
<text x="163.1" y="181.5">26</text>
<text x="200" y="180.2">12</text>
<text x="347.8" y="182.3" transform="rotate(-90 347.8 182.3)">2</text>
<text x="177.7" y="188.7" transform="rotate(-90 177.7 188.7)">25</text>
<text x="182.7" y="188.1" transform="rotate(-90 182.7 188.1)">7</text>
<text x="185.3" y="188.7" transform="rotate(-90 185.3 188.7)">18</text>
<text x="187.8" y="188.7" transform="rotate(-90 187.8 188.7)">21</text>
<text x="328.8" y="188.7" transform="rotate(-90 328.8 188.7)">5</text>
<text x="333.9" y="190" transform="rotate(-90 333.9 190)">1</text>
<text x="321.8" y="195.4">2</text>
<text x="342.2" y="195.4">4</text>
<text x="328.8" y="203.9" transform="rotate(-90 328.8 203.9)">3</text>
</g>
<g font-size="1.3" fill="#0f0f0f">
<text x="369.5" y="29.1">3V3</text>
<text x="322.6" y="71">3V3</text>
<text x="322.6" y="114.2">3V3</text>
<text x="271.8" y="120.5">3V3</text>
<text x="266.7" y="152.3">3V3</text>
<text x="326.5" y="154.8">3V3</text>
<text x="323.8" y="178.9">3V3</text>
</g>
<g font-size="1.3" fill="#725600">
<text x="267" y="30.2">+5V J401</text>
<text x="391.3" y="84.8">FORCE_RECOVERY</text>
<text x="392.6" y="128">RESET</text>
<text x="392.6" y="178.8">3V3 J401</text>
<text x="392.6" y="196.5">TXD</text>
<text x="392.6" y="216.9">RXD</text>
</g>
<g font-size="1.3" fill="#939391">
<text x="378" y="81.7">R2</text>
<text x="373" y="87.6">0R-1%-0603</text>
<text x="375.7" y="122.9">R1</text>
<text x="374.3" y="130.8">0R-1%-0603</text>
</g>
<g font-size="1.3" fill="#840084">
<text x="36.2" y="133">LQFP</text>
<text x="47.2" y="197.1">Global Connector Technology</text>
<text x="47.2" y="199.3">USB4110-GF-A</text>
</g>
<g font-size="1.3" fill="#0000c2">
<text x="78.3" y="233.4">https://hackaday.com/2023/08/07/all-about-usb-c-example-circuits/</text>
<text x="276.3" y="231.9">NOTE: Program CBUS2 and CBUS3 to CBitBangI/O with FT_PROG or ftdi_eeprom before installing R1/R2.</text>
</g>
<g font-size="1" fill="#006464">
<text x="251.2" y="138.3" transform="rotate(-90 251.2 138.3)">CC1</text>
<text x="261.4" y="138.3" transform="rotate(-90 261.4 138.3)">CC2</text>
</g>
</svg>
